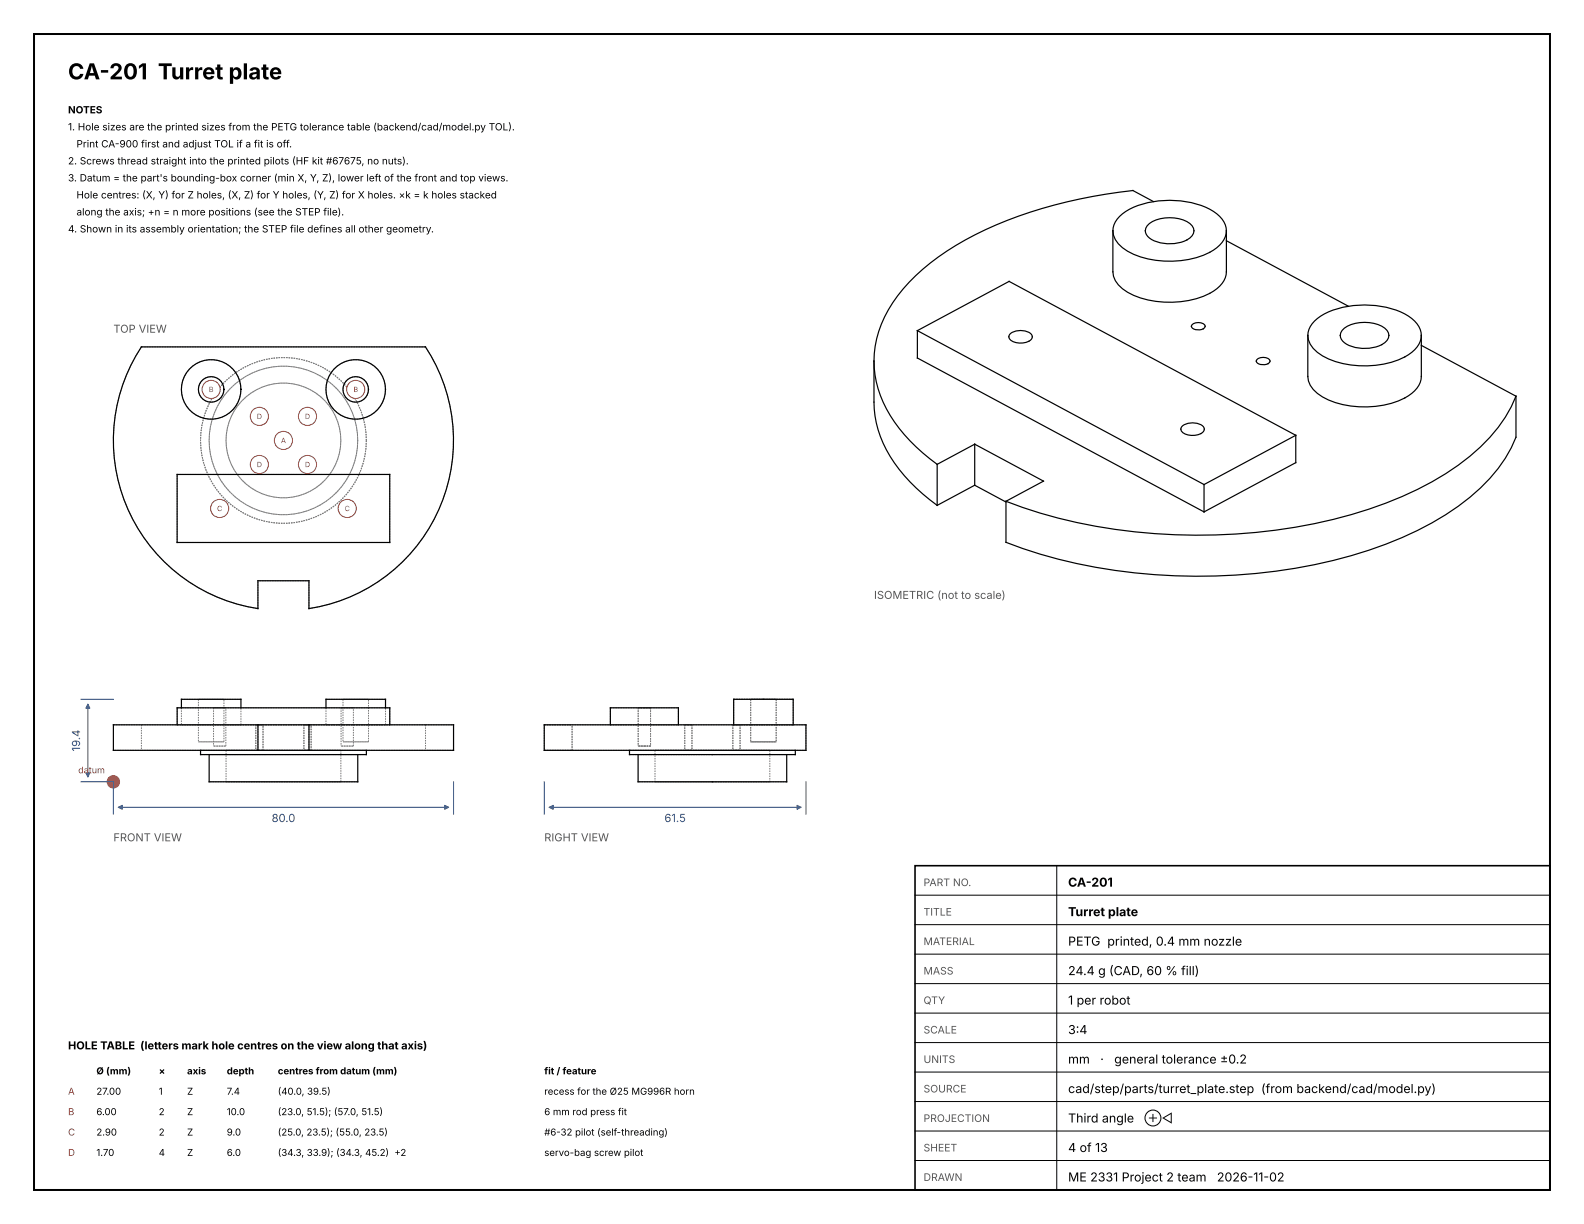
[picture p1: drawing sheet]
<svg xmlns="http://www.w3.org/2000/svg" width="279mm" height="216mm" viewBox="0 0 279 216" stroke-linecap="round" stroke-linejoin="round" font-family="sans-serif">
<path d="M6 6h267.4v203.9h-267.4z" fill="none" stroke="#000" stroke-width=".35"/>
<path d="M161.4 152.7h112v57.2h-112z" fill="none" stroke="#000" stroke-width=".28"/>
<circle cx="20" cy="137.9" r="1" fill="#c0392b" stroke="#c0392b" stroke-width=".35"/>
<path d="M161.4 157.9h112M186.4 152.7v57.2M161.4 178.7h112M161.4 173.5h112M161.4 168.3h112M161.4 163.1h112M161.4 199.5h112M161.4 194.3h112M161.4 189.1h112M161.4 183.9h112M161.4 209.9h112M161.4 204.7h112" fill="none" stroke="#000" stroke-width=".18"/>
<g fill="none" stroke="#7a7a7a" stroke-width=".18" stroke-dasharray=".3 .2" stroke-linecap="butt">
<path d="M24.9 61.2a30 30 0 0 0 20.6 46.2M39.5 68.7a2.25 2.25 0 0 0-3.2-2 2.25 2.25 0 0 0-.5 3.7 2.25 2.25 0 0 0 3.6-1.2l.1-.5M42.5 68.7a5.3 5.3 0 0 0-7.7-4.7 5.3 5.3 0 0 0-.6 9 5.3 5.3 0 0 0 8.2-3.5l.1-.8M46.4 73.4a.64 .64 0 0 1-.9 .6 .64 .64 0 0 1-.2-1 .64 .64 0 0 1 1 .2l.1 .2M54.9 73.4a.64 .64 0 0 1-.9 .6 .64 .64 0 0 1-.2-1 .64 .64 0 0 1 1 .2l.1 .2M60.1 77.7a10.1 10.1 0 0 0-14.8-9 10.1 10.1 0 0 0-1 17.4 10.1 10.1 0 0 0 15.8-7.3v-1.1M60.1 77.7a10.1 10.1 0 0 1-14.8 8.9 10.1 10.1 0 0 1-1-17.3 10.1 10.1 0 0 1 15.8 7.3v1.1M63.1 77.7a13.1 13.1 0 0 1-19.3 11.5 13.1 13.1 0 0 1-1.1-22.4 13.1 13.1 0 0 1 20.3 9.6l.1 1.3M63.1 77.7a13.1 13.1 0 0 0-19.3-11.6 13.1 13.1 0 0 0-1.1 22.5 13.1 13.1 0 0 0 20.3-9.7l.1-1.2M64.6 77.7a14.6 14.6 0 0 0-21.5-12.9 14.6 14.6 0 0 0-1.2 25.1 14.6 14.6 0 0 0 22.7-10.9v-1.3M65 68.7a2.25 2.25 0 0 0-3.2-2 2.25 2.25 0 0 0-.5 3.7 2.25 2.25 0 0 0 3.6-1.2l.1-.5M68 68.7a5.2 5.2 0 0 0-7.7-4.7 5.2 5.2 0 0 0-.6 9 5.2 5.2 0 0 0 8.2-3.5l.1-.8"/>
<path d="M75 61.2h-50.1M31.2 95.7v-12M31.2 95.7h37.5M31.2 83.7h37.5M39.8 89.7a1.09 1.09 0 0 0-1.5-1 1.09 1.09 0 0 0-.3 1.8 1.09 1.09 0 0 0 1.8-.5v-.3M46.4 81.9a.64 .64 0 0 1-.9 .6 .64 .64 0 0 1-.2-1 .64 .64 0 0 1 1 .2l.1 .2M54.9 81.9a.64 .64 0 0 1-.9 .6 .64 .64 0 0 1-.2-1 .64 .64 0 0 1 1 .2l.1 .2M62.3 89.7a1.09 1.09 0 0 0-1.5-1 1.09 1.09 0 0 0-.3 1.8 1.09 1.09 0 0 0 1.8-.5v-.3M68.7 95.7v-12M45.5 107.4v-5M54.5 107.4a30 30 0 0 0 20.5-46.2M54.5 107.4v-5"/>
<path d="M54.5 102.4h-9M20 127.9h4.9M24.9 132.4h-4.9M24.9 127.9v4.5M31.3 127.9h37.5M31.3 127.9v-3M31.3 124.9h37.5M32 127.9h10.5M32 124.9v3M35 123.3h4.5M35 130.9h4.5M35 123.3v7.6"/>
<path d="M35.4 132.4h29.2M36.9 133.1h26.2M37.7 124.9h2.1M37.7 131.6h2.1M37.7 124.9v6.7M39.5 123.3h-4.5M39.5 130.9h-4.5M39.5 130.9v-7.6M39.8 124.9h-2.1M39.8 131.6h-2.1M39.8 131.6v-6.7M39.9 132.4h20.2"/>
<path d="M39.9 137.9h20.2M39.9 132.4v5.5M42.5 127.9h-10.5M42.5 127.9v-3M42.5 123.3h-10.5M45.1 127.9h1.3M45.1 132.4h1.3M45.1 127.9v4.5M45.5 132.4v-4.5M46.4 127.9h-1.3M46.4 132.4h-1.3M46.4 132.4v-4.5"/>
<path d="M53.6 127.9h1.3M53.6 132.4h1.3M53.6 127.9v4.5M54.5 132.4v-4.5M54.9 127.9h-1.3M54.9 132.4h-1.3M54.9 132.4v-4.5M57.5 127.9h10.5M57.5 124.9v3M60.1 132.4h-20.2M60.1 137.9h-20.2M60.1 137.9v-5.5"/>
<path d="M60.2 124.9h2.1M60.2 131.6h2.1M60.2 124.9v6.7M60.5 123.3h4.5M60.5 130.9h4.5M60.5 123.3v7.6M62.3 124.9h-2.1M62.3 131.6h-2.1M62.3 131.6v-6.7M63.1 133.1h-26.2M63.1 137.9h-26.2M64.6 132.4h-29.2"/>
<path d="M64.6 133.1h-29.2M65 123.3h-4.5M65 130.9h-4.5M65 130.9v-7.6M68 127.9h-10.5M68 127.9v-3M68 123.3h-10.5M68.8 127.9v-3M75.1 132.4h-50.2M75.1 127.9h4.9M75.1 127.9h-50.2M75.1 127.9v4.5"/>
<path d="M80 132.4h-4.9M96 127.9v4.5M96 127.9h46.2M96 132.4h4.9M96 127.9h4.9M100.9 132.4v-4.5M107.7 127.9h12M107.7 127.9v-3M107.7 124.9h12M111 132.4h14.7M112.6 133.1h26.2M112.6 124.9h2.1"/>
<path d="M112.6 131.6h1.1M112.6 124.9v6.7M113.7 124.9h-1.1M113.7 131.6h1M114.7 124.9h-1M114.7 131.6h-2.1M114.7 124.9v6.7M115.5 132.4h10.2M115.5 137.9h20.3M115.5 132.4v5.5M119.7 127.9v-3M120.8 127.9h1.3"/>
<path d="M120.8 132.4h1.3M120.8 127.9v4.5M121.4 127.9h-.6M121.4 132.4h-.6M122.1 127.9h-.7M122.1 132.4h-.7M122.1 127.9v4.5M125.7 132.4h14.6M125.7 133.1h-13.1M125.7 132.4h10.1M125.7 137.9h-10.2M129.3 127.9h1.2"/>
<path d="M129.3 132.4h1.2M129.3 127.9v4.5M129.4 127.9h5.3M129.4 123.3h5.3M129.4 123.3v4.6M129.9 127.9h-.6M129.9 132.4h-.6M130.5 127.9h-.6M130.5 132.4h-.6M130.5 127.9v4.5M132.4 123.3h4.5M132.4 130.9h2.3"/>
<path d="M132.4 123.3v7.6M134.7 127.9h5.2M134.7 123.3h5.2M134.7 123.3h-2.3M134.7 130.9h2.2M135.8 132.4h-20.3M135.8 137.9h-10.1M135.8 132.4v5.5M136.9 123.3h-2.2M136.9 130.9h-4.5M136.9 123.3v7.6M138.8 133.1h-13.1"/>
<path d="M138.8 137.9h-26.2M139.9 127.9h-10.5M139.9 123.3h-10.5M139.9 123.3v4.6M140.3 132.4h-29.3M140.3 133.1h-29.3M142.2 132.4h-46.2M142.2 127.9v4.5"/>
</g>
<g fill="none" stroke="#000" stroke-width=".21">
<path d="M202.7 39.4a6.7 6.7 0 0 1 7.2 0 1.49 1.49 0 0 1 0 2.6 6.5 6.5 0 0 1-7.5-.3 1.45 1.45 0 0 1 .3-2.3zM203.5 35.6l-3.7-2a80 80 0 0 0-29.5 8.7 35.1 35.1 0 0 0-13.6 12.3 18.2 18.2 0 0 0-2.5 9.1M161.8 58.3v4.8l50.6 27.2M161.8 58.3l16.2-8.7 50.6 27.2M161.8 58.3l50.6 27.2M178.3 58.8a2.8 2.8 0 0 1 3.8 .4 1.06 1.06 0 0 1-1.1 1.2 2.85 2.85 0 0 1-3-.7 .72 .72 0 0 1 .3-.9zM196.3 40.7v7.2a4.3 4.3 0 0 0 2.6 3.7 16.3 16.3 0 0 0 15.2-.2 4.4 4.4 0 0 0 2.2-3.5v-7.2M196.3 40.7a4.3 4.3 0 0 0 2.6 3.6 16.3 16.3 0 0 0 15.2-.2 4.4 4.4 0 0 0 2.2-3.4M196.3 40.7a4.7 4.7 0 0 1 2.9-3.8 16.4 16.4 0 0 1 14.9 .4 4.4 4.4 0 0 1 2.2 3.4M210.2 57.3a1.77 1.77 0 0 1 2.3 0l.1 .2a1.45 1.45 0 0 1-2.4 0zM216.3 42.5l21.5 11.5M230.7 59.2v7.2a4.3 4.3 0 0 0 2.6 3.6 16.3 16.3 0 0 0 15.1-.2 4.4 4.4 0 0 0 2.3-3.4v-7.2"/>
<path d="M230.7 59.2a4.3 4.3 0 0 0 2.6 3.6 16.3 16.3 0 0 0 15.1-.2 4.4 4.4 0 0 0 2.3-3.4M230.7 59.2a4.7 4.7 0 0 1 2.9-3.8 16.4 16.4 0 0 1 14.8 .4 4.4 4.4 0 0 1 2.3 3.4M237.1 57.9a6.7 6.7 0 0 1 7.2 0 1.49 1.49 0 0 1 0 2.5 6.5 6.5 0 0 1-7.5-.2 1.45 1.45 0 0 1 .3-2.3zM24.9 61.2h50.1a30 30 0 0 1-20.5 46.2v-5h-9v5a30 30 0 0 1-20.6-46.2zM154.2 63.7v7.2a20.4 20.4 0 0 0 6.3 14.1 36.1 36.1 0 0 0 4.8 4.1M154.2 63.7a20.4 20.4 0 0 0 6.3 14.1 36.1 36.1 0 0 0 4.8 4.1M171.9 78.4v7.2M171.9 78.4l-6.6 3.5M171.9 78.4l12.2 6.5-6.7 3.5M208.6 75.1a2.8 2.8 0 0 1 3.8 .4 1.06 1.06 0 0 1-1.1 1.2 2.85 2.85 0 0 1-2.9-.7 .72 .72 0 0 1 .2-.9zM221.7 63.4a1.77 1.77 0 0 1 2.2 0l.1 .3a1.45 1.45 0 0 1-2.4 0zM228.6 76.8v4.8l-16.2 8.7"/>
<path d="M228.6 76.8l-16.2 8.7M250.7 60.9l16.7 9M267.4 69.9v7.2a27.3 27.3 0 0 1-10.2 12.2 66 66 0 0 1-25.3 10.3 101.5 101.5 0 0 1-51.5-2.8l-3-1.1v-7.3M267.4 69.9a27.3 27.3 0 0 1-10.2 12.2 66 66 0 0 1-25.3 10.3 101.5 101.5 0 0 1-51.5-2.9l-3-1.1M31.2 83.7h37.5v12h-37.5zM165.3 81.9v7.2M171.9 85.6l5.5 3M171.9 85.6l-6.6 3.5M212.4 85.5v4.8M31.3 127.9v-3h37.5v3M32 124.9v-1.6h10.5v1.6M35.4 132.4v.7h29.2v-.7"/>
<path d="M36.9 133.1v4.8h26.2v-4.8M45.5 127.9h-25.5v4.5h25.5M45.5 127.9v4.5M45.5 132.4h9M45.5 127.9h9M54.5 127.9h25.5v4.5h-25.5M54.5 127.9v4.5M57.5 124.9v-1.6h10.5v1.6M96 127.9h46.2v4.5h-46.2zM107.7 127.9v-3h12v3M111 132.4v.7h29.3v-.7M112.6 133.1v4.8h26.2v-4.8"/>
<path d="M129.4 127.9v-4.6h10.5v4.6"/>
<circle cx="37.2" cy="68.7" r="2.25"/>
<circle cx="37.2" cy="68.7" r="5.2"/>
<circle cx="45.8" cy="73.4" r=".64"/>
<circle cx="54.2" cy="73.4" r=".64"/>
<circle cx="62.7" cy="68.7" r="5.3"/>
<circle cx="62.7" cy="68.7" r="2.25"/>
<circle cx="38.7" cy="89.7" r="1.09"/>
<circle cx="45.8" cy="81.9" r=".64"/>
<circle cx="54.2" cy="81.9" r=".64"/>
<circle cx="61.2" cy="89.7" r="1.09"/>
</g>
<path d="M14.3 137.9h5.7v5.7M14.3 123.3h5.7M15.5 124.2v12.8M80 137.9v5.7M96 137.9v5.7M142.2 137.9v5.7M20.9 142.4h58.2M96.9 142.4h44.4" fill="none" stroke="#1f4e9a" stroke-width=".18"/>
<g fill="#1f4e9a" stroke="#1f4e9a" stroke-width=".18">
<path d="M78.4 142l.7 .4-.7 .4z"/>
<path d="M20.9 142.4l.7-.4v.8z"/>
<path d="M15.5 124.2l.4 .7h-.8z"/>
<path d="M15.1 136.3h.8l-.4 .7z"/>
<path d="M140.6 142l.7 .4-.7 .4z"/>
<path d="M96.9 142.4l.7-.4v.8z"/>
</g>
<g fill="#fff" stroke="#c0392b" stroke-width=".18">
<circle cx="50" cy="77.7" r="1.6"/>
<circle cx="37.2" cy="68.7" r="1.6"/>
<circle cx="62.7" cy="68.7" r="1.6"/>
<circle cx="38.7" cy="89.7" r="1.6"/>
<circle cx="61.2" cy="89.7" r="1.6"/>
<circle cx="45.8" cy="81.9" r="1.6"/>
<circle cx="54.2" cy="81.9" r="1.6"/>
<circle cx="45.8" cy="73.4" r="1.6"/>
<circle cx="54.2" cy="73.4" r="1.6"/>
</g>
<text font-size="3.9" x="12" y="14">CA-201 Turret plate</text>
<g font-size="2.2">
<text x="188.4" y="161.6">Turret plate</text>
<text x="188.4" y="156.4">CA-201</text>
<text x="188.4" y="166.8">PETG printed, 0.4 mm nozzle</text>
<text x="188.4" y="172">24.4 g (CAD, 60 % fill)</text>
<text x="188.4" y="177.2">1 per robot</text>
<text x="188.4" y="182.4">3:4</text>
<text x="188.4" y="187.6">mm</text>
<text x="194.1" y="187.6">·</text>
<text x="196.5" y="187.6">general tolerance ±0.2</text>
<text x="188.4" y="198">Third angle</text>
<text x="188.4" y="192.8">cad/step/parts/turret_plate.step (from backend/cad/model.py)</text>
<text x="201.8" y="198">⊕◁</text>
<text x="188.4" y="203.2">4 of 13</text>
<text x="188.4" y="208.4">ME 2331 Project 2 team</text>
<text x="214.7" y="208.4">2026-11-02</text>
</g>
<g font-size="2" fill="#1f4e9a">
<text x="14.1" y="132.5" transform="rotate(-90 14.1 132.5)">19.4</text>
<text x="47.9" y="145">80.0</text>
<text x="117.2" y="145">61.5</text>
</g>
<g font-size="1.9" fill="#555">
<text x="20" y="58.7">TOP VIEW</text>
<text x="154.2" y="105.6">ISOMETRIC (not to scale)</text>
<text x="20" y="148.4">FRONT VIEW</text>
<text x="96" y="148.4">RIGHT VIEW</text>
</g>
<text font-size="1.9" x="12" y="185.1">HOLE TABLE (letters mark hole centres on the view along that axis)</text>
<g font-size="1.8">
<text x="12" y="20">NOTES</text>
<text x="12" y="23">1. Hole sizes are the printed sizes from the PETG tolerance table (backend/cad/model.py TOL).</text>
<text x="12" y="29">2. Screws thread straight into the printed pilots (HF kit #67675, no nuts).</text>
<text x="13.5" y="26">Print CA-900 first and adjust TOL if a fit is off.</text>
<text x="12" y="32">3. Datum = the part's bounding-box corner (min X, Y, Z), lower left of the front and top views.</text>
<text x="13.5" y="35">Hole centres: (X, Y) for Z holes, (X, Z) for Y holes, (Y, Z) for X holes. ×k = k holes stacked</text>
<text x="12" y="41">4. Shown in its assembly orientation; the STEP file defines all other geometry.</text>
<text x="13.5" y="38">along the axis; +n = n more positions (see the STEP file).</text>
</g>
<g font-size="1.8" fill="#555">
<text x="162.9" y="161.5">TITLE</text>
<text x="162.9" y="156.3">PART NO.</text>
<text x="162.9" y="166.7">MATERIAL</text>
<text x="162.9" y="171.9">MASS</text>
<text x="162.9" y="177.1">QTY</text>
<text x="162.9" y="182.3">SCALE</text>
<text x="162.9" y="187.5">UNITS</text>
<text x="162.9" y="197.9">PROJECTION</text>
<text x="162.9" y="192.7">SOURCE</text>
<text x="162.9" y="203.1">SHEET</text>
<text x="162.9" y="208.3">DRAWN</text>
</g>
<g font-size="1.7">
<text x="17" y="189.5">Ø (mm)</text>
<text x="28" y="189.5">×</text>
<text x="33" y="189.5">axis</text>
<text x="40" y="189.5">depth</text>
<text x="49" y="189.5">centres from datum (mm)</text>
<text x="96" y="189.5">fit / feature</text>
<text x="17" y="193.1">27.00</text>
<text x="17" y="196.7">6.00</text>
<text x="28" y="193.1">1</text>
<text x="28" y="196.7">2</text>
<text x="33" y="193.1">Z</text>
<text x="33" y="196.7">Z</text>
<text x="40" y="193.1">7.4</text>
<text x="40" y="196.7">10.0</text>
<text x="49" y="193.1">(40.0, 39.5)</text>
<text x="49" y="196.7">(23.0, 51.5); (57.0, 51.5)</text>
<text x="96" y="193.1">recess for the Ø25 MG996R horn</text>
<text x="96" y="196.7">6 mm rod press fit</text>
<text x="17" y="200.3">2.90</text>
<text x="17" y="203.9">1.70</text>
<text x="28" y="200.3">2</text>
<text x="28" y="203.9">4</text>
<text x="33" y="200.3">Z</text>
<text x="33" y="203.9">Z</text>
<text x="40" y="200.3">9.0</text>
<text x="40" y="203.9">6.0</text>
<text x="49" y="200.3">(25.0, 23.5); (55.0, 23.5)</text>
<text x="49" y="203.9">(34.3, 33.9); (34.3, 45.2) +2</text>
<text x="96" y="200.3">#6-32 pilot (self-threading)</text>
<text x="96" y="203.9">servo-bag screw pilot</text>
</g>
<g font-size="1.7" fill="#c0392b">
<text x="12" y="193.1">A</text>
<text x="12" y="196.7">B</text>
<text x="12" y="200.3">C</text>
<text x="12" y="203.9">D</text>
</g>
<text font-size="1.6" fill="#c0392b" x="13.8" y="136.4">datum</text>
<g font-size="1.3" fill="#c0392b">
<text x="36.8" y="69.2">B</text>
<text x="62.3" y="69.2">B</text>
<text x="45.3" y="73.9">D</text>
<text x="53.8" y="73.9">D</text>
<text x="45.3" y="82.4">D</text>
<text x="49.6" y="78.2">A</text>
<text x="53.8" y="82.4">D</text>
<text x="38.3" y="90.2">C</text>
<text x="60.8" y="90.2">C</text>
</g>
</svg>
